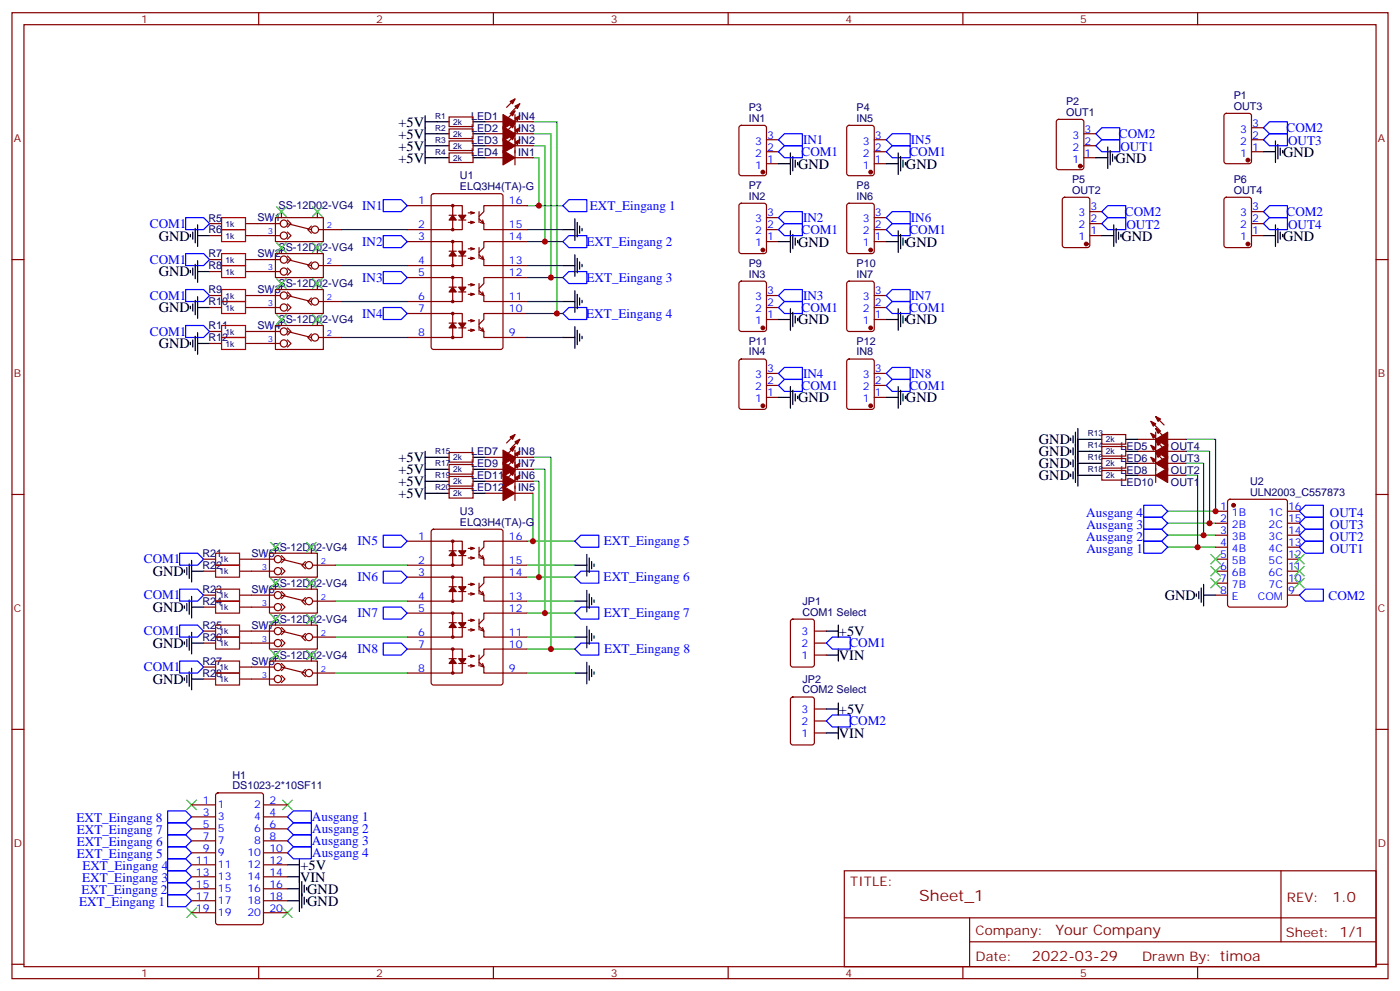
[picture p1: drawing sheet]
<svg xmlns="http://www.w3.org/2000/svg" width="412mm" height="292mm" viewBox="0 0 412 292" stroke-linecap="round" stroke-linejoin="round" font-family="sans-serif">
<g fill="none" stroke="#870000" stroke-width=".35">
<path d="M3.5 3.7h405.4v284.4h-405.4zM7.1 7.3h398.2v277.3h-398.2zM76.2 3.7v3.6M145.3 3.7v3.6M214.5 3.7v3.6M283.6 3.7v3.6M352.8 3.7v3.6M132.3 34.4h7v2.9h-7zM132.3 38h7v2.8h-7zM142.9 39.4h5.3M142.9 35.8h5.3M151.7 39.4h5.3"/>
<path d="M151.7 39.7l-2.5 2.5M151.7 33.7v14.8M151.7 36.2l-2.5 2.5M151.7 32.7l-2.5 2.4M151.7 35.8h5.3M151.7 29.1l-2.5 2.5M153.1 37.6l-2.5 2.5M153.1 34.1l-2.5 2.4M153.1 30.6l-2.5 2.4M217.9 37.1l.5-.2h6.7l.6 .4 .1 13.7-.5 .7h-6.9l-.7-.4v-13.7zM249.6 37.1l.5-.2h6.7l.7 .4v13.7l-.4 .7h-7l-.6-.4-.1-13.7zM311.4 35.3l.5-.2h6.7l.6 .5 .1 13.6-.5 .7-6.9 .1-.7-.5-.1-13.7z"/>
<path d="M319.3 39.4h3.5M360.8 33.6l.4-.2h6.7l.7 .4 .1 13.7-.5 .6-7 .1-.6-.5-.1-13.6zM368.7 37.6h3.5M127.2 57.2l.5-.2h19.8l.6 .4 .1 44.8-.5 .6-20 .1-.6-.5-.1-44.7zM132.3 41.5h7v2.8h-7zM132.3 45h7v2.8h-7zM142.9 46.4h5.3M142.9 42.9h5.3M151.7 46.4h5.3M151.7 42.9h5.3M153.1 41.1l-2.5 2.5M225.8 48.2h3.5"/>
<path d="M225.8 44.7h3.5M225.8 41.1h3.5M257.5 48.2h3.6M257.5 44.7h3.6M257.5 41.1h3.6M313.1 58.3l.5-.2h6.7l.7 .4v13.7l-.4 .6-7 .1-.6-.5-.1-13.6zM319.3 46.4h3.5M319.3 42.9h3.5M360.8 58.3l.4-.2h6.7l.7 .4 .1 13.7-.5 .6-7 .1-.6-.5-.1-13.6zM368.7 44.7h3.5M368.7 41.1h3.5M3.5 76.4h3.6"/>
<path d="M61.7 76.4h3.6M61.7 69.4h3.6M61.7 65.8h3.6M61.7 79.9h3.6M72.3 76.4h10.2M72.3 69.4h10.2M72.3 65.8h10.2M72.3 79.9h10.2M81.1 74.6h14.1v7.1h-14.1zM81.1 64.1h14.1v7h-14.1zM82.9 62.3v1.8M82.9 72.9v1.7"/>
<path d="M84.7 75.4l1 1-1 1.1M84.7 78.9l1 1-1 1.1M84.7 64.8l1 1-1 1.1M84.7 68.3l1 1.1-1 1M84.7 76.4l7 1.8M84.7 65.8l7 1.8M91.7 77.1l-1 1.1 1 1M91.7 66.5l-1 1.1 1 1.1M93.5 62.3v1.8M93.5 72.9v1.7M93.8 67.6h6.7M93.8 78.2h6.7"/>
<path d="M119.9 60.5h13.4v7.1h-13.4M119.9 71.1h13.4v7.1h-13.4M132.3 63.4h2.1M132.3 73.9h2.1M133.3 60.5h2.9v7.1h-2.9M133.3 71.1h2.9v7.1h-2.9M135.1 64.8h2.1M135.1 75.4h2.1M138.6 62.3l1.1 .4h-1.8M138.6 65.1l1.1 .4h-1.8M138.6 72.9l1.1 .3h-1.8M138.6 75.7l1.1 .4h-1.8"/>
<path d="M139.7 62.7l-1.1 .3M139.7 65.5l-1.1 .3M139.7 73.2l-1.1 .4M139.7 76.1l-1.1 .3M141.1 64.4l1.4 1.4-.3-1M141.1 75l1.4 1.4-.3-1M141.1 62.3v3.2M141.1 72.9v3.2M141.5 65.5l1 .3v1.8h12.7M141.5 76.1l1 .3v1.8h12.7M155.2 60.5h-12.7v1.8l-1.4 1.4M155.2 71.1h-12.7v1.8l-1.4 1.4"/>
<path d="M217.9 60l.5-.2h6.7l.6 .5 .1 13.6-.5 .7h-6.9l-.7-.4v-13.7zM225.8 71.1h3.5M225.8 67.6h3.5M225.8 64.1h3.5M249.6 60l.5-.2h6.7l.7 .5v13.6l-.4 .7h-7l-.6-.4-.1-13.7zM257.5 71.1h3.6M257.5 67.6h3.6M257.5 64.1h3.6M321 69.4h3.6M321 65.8h3.6M321 62.3h3.6M368.7 69.4h3.5"/>
<path d="M368.7 65.8h3.5M368.7 62.3h3.5M405.3 76.4h3.6M61.7 90.5h3.6M61.7 87h3.6M61.7 97.6h3.6M72.3 90.5h10.2M72.3 87h10.2M72.3 97.6h10.2M81.1 95.8h14.1v7.1h-14.1zM81.1 85.2h14.1v7.1h-14.1zM82.9 83.5v1.7"/>
<path d="M82.9 94.1v1.7M84.7 96.5l1 1.1-1 1M84.7 85.9l1 1.1-1 1.1M84.7 89.5l1 1-1 1.1M84.7 97.6l7 1.7M84.7 87l7 1.8M91.7 98.3l-1 1 1 1.1M91.7 87.7l-1 1.1 1 1M93.5 83.5v1.7M93.5 94.1v1.7M93.8 99.3h6.7M93.8 88.8h6.7"/>
<path d="M119.9 81.7h13.4v7.1h-13.4M119.9 92.3h13.4v7h-13.4M132.3 84.5h2.1M132.3 95.1h2.1M133.3 81.7h2.9v7.1h-2.9M133.3 92.3h2.9v7h-2.9M135.1 85.9h2.1M135.1 96.5h2.1M138.6 83.5l1.1 .3h-1.8M138.6 86.3l1.1 .3h-1.8M138.6 94.1l1.1 .3h-1.8M138.6 96.9l1.1 .3h-1.8"/>
<path d="M139.7 83.8l-1.1 .4M139.7 86.6l-1.1 .4M139.7 94.4l-1.1 .4M139.7 97.2l-1.1 .4M141.1 85.6l1.4 1.4-.3-1.1M141.1 96.2l1.4 1.4-.3-1.1M141.1 83.5v3.1M141.1 94.1v3.1M141.5 86.6l1 .4v1.8h12.7M141.5 97.2l1 .4v1.7h12.7M155.2 81.7h-12.7v1.8l-1.4 1.4M155.2 92.3h-12.7v1.8l-1.4 1.4"/>
<path d="M217.9 83l.5-.2h6.7l.6 .4 .1 13.7-.5 .6-6.9 .1-.7-.5v-13.6zM225.8 94.1h3.5M225.8 90.5h3.5M225.8 87h3.5M249.6 83l.5-.2h6.7l.7 .4v13.7l-.4 .6-7 .1-.6-.5-.1-13.6zM257.5 94.1h3.6M257.5 90.5h3.6M257.5 87h3.6M61.7 101.1h3.6M72.3 101.1h10.2M84.7 100l1 1.1-1 1.1M217.9 105.9l.5-.2h6.7l.6 .4 .1 13.7-.5 .7h-6.9l-.7-.5v-13.6z"/>
<path d="M225.8 117h3.5M225.8 113.5h3.5M225.8 109.9h3.5M249.6 105.9l.5-.2h6.7l.7 .4v13.7l-.4 .7h-7l-.6-.5-.1-13.6zM257.5 117h3.6M257.5 113.5h3.6M257.5 109.9h3.6M132.3 133.2h7v2.8h-7zM132.3 136.7h7v2.9h-7zM142.9 134.6h5.3M142.9 138.1h5.3M151.7 132.5v14.8"/>
<path d="M151.7 134.6h5.3M151.7 127.9l-2.5 2.5M151.7 138.1h5.3M151.7 131.4l-2.5 2.5M151.7 135l-2.5 2.4M151.7 138.5l-2.5 2.5M153.1 129.3l-2.5 2.5M153.1 132.9l-2.5 2.4M153.1 136.4l-2.5 2.5M153.1 139.9l-2.5 2.5M324.6 127.9h7v2.8h-7zM324.6 131.4h7v2.9h-7z"/>
<path d="M324.6 135h7v2.8h-7zM324.6 138.5h7v2.8h-7zM335.1 139.9h5.3M335.1 136.4h5.3M335.1 132.9h5.3M335.1 129.3h5.3M339 134.6l2.5 2.5M339 131.1l2.5 2.5M339 127.6l2.5 2.4M339 124l2.5 2.5M340.4 133.2l2.5 2.5M340.4 127.2v14.8"/>
<path d="M340.4 129.7l2.5 2.5M340.4 126.2l2.5 2.4M340.4 122.6l2.5 2.5M344 139.9h5.2M344 136.4h5.2M344 132.9h5.2M344 129.3h5.2M3.5 145.6h3.6M119.9 159.3h13.4v7.1h-13.4M127.2 156l.5-.2h19.8l.6 .4 .1 44.7-.5 .7h-20l-.6-.4-.1-44.7zM132.3 140.3h7v2.8h-7zM132.3 143.8h7v2.8h-7z"/>
<path d="M133.3 159.3h2.9v7.1h-2.9M142.9 141.7h5.3M142.9 145.2h5.3M151.7 141.7h5.3M151.7 145.2h5.3M155.2 159.3h-12.7v1.8l-1.4 1.4M358.1 150.5h3.5M358.1 154h3.5M358.1 157.6h3.5M361.8 147.2l.5-.2h16.2l.7 .4v30.6l-.4 .7h-16.5l-.6-.4-.1-30.6zM379.2 150.5h3.6M379.2 154h3.6"/>
<path d="M379.2 157.6h3.6M405.3 145.6h3.6M60 164.6h3.5M60 168.1h3.5M60 175.2h3.5M60 178.7h3.5M70.6 164.6h10.2M70.6 168.1h10.2M70.6 175.2h10.2M70.6 178.7h10.2M79.4 173.4h14.1v7.1h-14.1zM79.4 162.8h14.1v7.1h-14.1z"/>
<path d="M81.1 161.1v1.7M81.1 171.7v1.7M82.9 174.1l1.1 1.1-1.1 1M82.9 177.7l1.1 1-1.1 1.1M82.9 163.5l1.1 1.1-1.1 1.1M82.9 167.1l1.1 1-1.1 1.1M82.9 175.2l7.1 1.8M82.9 164.6l7.1 1.8M90 175.9l-1.1 1.1 1.1 1M90 165.3l-1.1 1.1 1.1 1M91.7 161.1v1.7M91.7 171.7v1.7"/>
<path d="M92.1 177h6.7M92.1 166.4h6.7M119.9 169.9h13.4v7.1h-13.4M132.3 162.1h2.1M132.3 172.7h2.1M133.3 169.9h2.9v7.1h-2.9M135.1 163.5h2.1M135.1 174.1h2.1M138.6 161.1l1.1 .3h-1.8M138.6 163.9l1.1 .4h-1.8M138.6 171.7l1.1 .3h-1.8M138.6 174.5l1.1 .3h-1.8"/>
<path d="M139.7 161.4l-1.1 .4M139.7 164.3l-1.1 .3M139.7 172l-1.1 .4M139.7 174.8l-1.1 .4M141.1 163.2l1.4 1.4-.3-1.1M141.1 173.8l1.4 1.4-.3-1.1M141.1 161.1v3.2M141.1 171.7v3.1M141.5 164.3l1 .3v1.8h12.7M141.5 174.8l1 .4v1.8h12.7M155.2 169.9h-12.7v1.8l-1.4 1.4M358.1 161.1h3.5"/>
<path d="M358.1 164.6h3.5M358.1 168.1h3.5M358.1 171.7h3.5M358.1 175.2h3.5M379.2 161.1h3.6M379.2 164.6h3.6M379.2 168.1h3.6M379.2 171.7h3.6M379.2 175.2h3.6M60 185.8h3.5M60 189.3h3.5M60 196.4h3.5"/>
<path d="M60 199.9h3.5M70.6 185.8h10.2M70.6 189.3h10.2M70.6 196.4h10.2M70.6 199.9h10.2M79.4 194.6h14.1v7h-14.1zM79.4 184h14.1v7.1h-14.1zM81.1 182.2v1.8M81.1 192.8v1.8M82.9 195.3l1.1 1.1-1.1 1M82.9 198.8l1.1 1.1-1.1 1M82.9 184.7l1.1 1.1-1.1 1"/>
<path d="M82.9 188.2l1.1 1.1-1.1 1.1M82.9 196.4l7.1 1.7M82.9 185.8l7.1 1.7M90 197.1l-1.1 1 1.1 1.1M90 186.5l-1.1 1 1.1 1.1M91.7 182.2v1.8M91.7 192.8v1.8M92.1 198.1h6.7M92.1 187.5h6.7M119.9 180.5h13.4v7h-13.4M119.9 191.1h13.4v7h-13.4M132.3 183.3h2.1"/>
<path d="M132.3 193.9h2.1M133.3 180.5h2.9v7h-2.9M133.3 191.1h2.9v7h-2.9M135.1 184.7h2.1M135.1 195.3h2.1M138.6 182.2l1.1 .4h-1.8M138.6 185.1l1.1 .3h-1.8M138.6 192.8l1.1 .4h-1.8M138.6 195.7l1.1 .3h-1.8M139.7 182.6l-1.1 .4M139.7 185.4l-1.1 .4M139.7 193.2l-1.1 .3"/>
<path d="M139.7 196l-1.1 .4M141.1 184.4l1.4 1.4-.3-1.1M141.1 194.9l1.4 1.5-.3-1.1M141.1 182.2v3.2M141.1 192.8v3.2M141.5 185.4l1 .4v1.7h12.7M141.5 196l1 .4v1.7h12.7M155.2 180.5h-12.7v1.7l-1.4 1.5M155.2 191.1h-12.7v1.7l-1.4 1.4M233.1 182.5l.4-.3h5.7l.6 .5 .1 13-.5 .6-5.9 .1-.6-.5-.1-12.9zM239.9 185.8h3.5M239.9 192.8h3.5"/>
<path d="M239.9 189.3h3.5M3.5 214.7h3.6M233.1 205.4l.4-.2h5.7l.6 .4 .1 13-.5 .6-5.9 .1-.6-.5-.1-12.9zM239.9 208.7h3.5M239.9 215.8h3.5M239.9 212.2h3.5M405.3 214.7h3.6M56.4 236.9h7.1M63.7 233.6l.5-.2h12.7l.7 .4v37.7l-.5 .6-12.9 .1-.6-.5-.1-37.6zM77.6 236.9h7.1M56.4 240.5h7.1M56.4 244h7.1"/>
<path d="M56.4 247.5h7.1M56.4 251h7.1M56.4 254.6h7.1M56.4 258.1h7.1M77.6 240.5h7.1M77.6 244h7.1M77.6 247.5h7.1M77.6 251h7.1M77.6 254.6h7.1M77.6 258.1h7.1M248.7 256.3h156.6v28.3h-156.6zM377.3 256.4v20.8"/>
<path d="M56.4 261.6h7.1M56.4 265.1h7.1M56.4 268.7h7.1M77.6 261.6h7.1M77.6 265.1h7.1M77.6 268.7h7.1M248.7 270.2h156.5M285.6 277.2h119.6M285.6 270.2v14.1M3.5 283.8h3.6M76.2 284.6v3.5M145.3 284.6v3.5"/>
<path d="M214.5 284.6v3.5M283.6 284.6v3.5M352.8 284.6v3.5M405.3 283.8h3.6"/>
<circle cx="83.6" cy="65.8" r="1.06"/>
<circle cx="83.6" cy="79.9" r="1.06"/>
<circle cx="83.6" cy="69.4" r="1.06"/>
<circle cx="83.6" cy="76.4" r="1.06"/>
<circle cx="92.8" cy="67.6" r="1.06"/>
<circle cx="92.8" cy="78.2" r="1.06"/>
<circle cx="133.4" cy="67.6" r=".35"/>
<circle cx="133.4" cy="78.2" r=".35"/>
<circle cx="133.4" cy="60.5" r=".35"/>
<circle cx="133.4" cy="71.1" r=".35"/>
<circle cx="83.6" cy="87" r="1.06"/>
<circle cx="83.6" cy="97.6" r="1.06"/>
<circle cx="83.6" cy="90.5" r="1.06"/>
<circle cx="92.8" cy="88.8" r="1.06"/>
<circle cx="92.8" cy="99.3" r="1.06"/>
<circle cx="133.4" cy="99.3" r=".35"/>
<circle cx="133.4" cy="92.3" r=".35"/>
<circle cx="133.4" cy="81.7" r=".35"/>
<circle cx="133.4" cy="88.8" r=".35"/>
<circle cx="83.6" cy="101.1" r="1.06"/>
<circle cx="133.4" cy="159.3" r=".35"/>
<circle cx="81.8" cy="175.2" r="1.06"/>
<circle cx="81.8" cy="178.7" r="1.06"/>
<circle cx="81.8" cy="164.6" r="1.06"/>
<circle cx="81.8" cy="168.1" r="1.06"/>
<circle cx="91" cy="166.4" r="1.06"/>
<circle cx="91" cy="177" r="1.06"/>
<circle cx="133.4" cy="166.4" r=".35"/>
<circle cx="133.4" cy="177" r=".35"/>
<circle cx="133.4" cy="169.9" r=".35"/>
<circle cx="81.8" cy="185.8" r="1.06"/>
<circle cx="81.8" cy="199.9" r="1.06"/>
<circle cx="81.8" cy="189.3" r="1.06"/>
<circle cx="81.8" cy="196.4" r="1.06"/>
<circle cx="91" cy="198.1" r="1.06"/>
<circle cx="91" cy="187.5" r="1.06"/>
<circle cx="133.4" cy="180.5" r=".35"/>
<circle cx="133.4" cy="198.1" r=".35"/>
<circle cx="133.4" cy="187.5" r=".35"/>
<circle cx="133.4" cy="191.1" r=".35"/>
</g>
<g fill="#870000" stroke="#870000" stroke-width=".35">
<path d="M340.4 139.9l3.6-2.1v4.2z"/>
<path d="M339 134.6l1.4 .7-.7 .7z"/>
<path d="M340.4 133.2l1.4 .7-.7 .7z"/>
<path d="M340.4 136.4l3.6-2.1v4.2z"/>
<path d="M339 131.1l1.4 .7-.7 .7z"/>
<path d="M340.4 129.7l1.4 .7-.7 .7z"/>
<path d="M340.4 132.9l3.6-2.2v4.3z"/>
<path d="M339 127.6l1.4 .7-.7 .7z"/>
<path d="M340.4 126.2l1.4 .7-.7 .7z"/>
<path d="M340.4 129.3l3.6-2.1v4.2z"/>
<path d="M339 124l1.4 .7-.7 .7z"/>
<path d="M340.4 122.6l1.4 .7-.7 .7z"/>
<path d="M148.2 44.3l3.5 2.1-3.5 2.1z"/>
<path d="M151.7 41.8l1.4-.7-.7 1.4z"/>
<path d="M150.3 40.4l1.4-.7-.7 1.4z"/>
<path d="M148.2 40.8l3.5 2.1-3.5 2.1z"/>
<path d="M151.7 38.3l1.4-.7-.7 1.4z"/>
<path d="M150.3 36.9l1.4-.7-.7 1.4z"/>
<path d="M148.2 37.3l3.5 2.1-3.5 2.1z"/>
<path d="M151.7 34.8l1.4-.7-.7 1.4z"/>
<path d="M150.3 33.4l1.4-.7-.7 1.4z"/>
<path d="M148.2 33.7l3.5 2.1-3.5 2.2z"/>
<path d="M151.7 31.3l1.4-.7-.7 1.4z"/>
<path d="M150.3 29.8l1.4-.7-.7 1.5z"/>
<path d="M148.2 132.5l3.5 2.1-3.5 2.1z"/>
<path d="M151.7 130l1.4-.7-.7 1.4z"/>
<path d="M150.3 128.6l1.4-.7-.7 1.4z"/>
<path d="M148.2 136l3.5 2.1-3.5 2.2z"/>
<path d="M151.7 133.6l1.4-.7-.7 1.4z"/>
<path d="M150.3 132.2l1.4-.8-.7 1.5z"/>
<path d="M148.2 139.6l3.5 2.1-3.5 2.1z"/>
<path d="M151.7 137.1l1.4-.7-.7 1.4z"/>
<path d="M150.3 135.7l1.4-.7-.7 1.4z"/>
<path d="M148.2 143.1l3.5 2.1-3.5 2.1z"/>
<path d="M151.7 140.6l1.4-.7-.7 1.4z"/>
<path d="M150.3 139.2l1.4-.7-.7 1.4z"/>
<path d="M133.3 162.1l1.1 1.4h-2.1z"/>
<path d="M135.1 162.1h2.1l-1 1.4z"/>
<path d="M133.3 172.7l1.1 1.4h-2.1z"/>
<path d="M135.1 172.7h2.1l-1 1.4z"/>
<path d="M133.3 183.3l1.1 1.4h-2.1z"/>
<path d="M135.1 183.3h2.1l-1 1.4z"/>
<path d="M133.3 193.9l1.1 1.4h-2.1z"/>
<path d="M135.1 193.9h2.1l-1 1.4z"/>
<path d="M133.3 63.4l1.1 1.4h-2.1z"/>
<path d="M135.1 63.4h2.1l-1 1.4z"/>
<path d="M133.3 73.9l1.1 1.5h-2.1z"/>
<path d="M135.1 73.9h2.1l-1 1.5z"/>
<path d="M133.3 84.5l1.1 1.4h-2.1z"/>
<path d="M135.1 84.5h2.1l-1 1.4z"/>
<path d="M133.3 95.1l1.1 1.4h-2.1z"/>
<path d="M135.1 95.1h2.1l-1 1.4z"/>
<circle cx="256.5" cy="119.5" r=".53"/>
<circle cx="256.5" cy="96.5" r=".53"/>
<circle cx="256.5" cy="73.6" r=".53"/>
<circle cx="256.5" cy="50.7" r=".53"/>
<circle cx="224.7" cy="119.5" r=".53"/>
<circle cx="224.7" cy="96.5" r=".53"/>
<circle cx="224.7" cy="73.6" r=".53"/>
<circle cx="224.7" cy="50.7" r=".53"/>
<circle cx="367.6" cy="71.8" r=".53"/>
<circle cx="367.6" cy="47.1" r=".53"/>
<circle cx="320" cy="71.8" r=".53"/>
<circle cx="318.2" cy="48.9" r=".53"/>
<circle cx="363.4" cy="148.7" r=".53"/>
</g>
<g fill="none" stroke="#000" stroke-width=".35">
<path d="M125.2 34.1v14.1M125.2 39.4h7.1M125.2 35.8h7.1M139.3 39.4h3.6M139.3 35.8h3.6M125.2 46.4h7.1M125.2 42.9h7.1M139.3 46.4h3.6M139.3 42.9h3.6M229.3 48.2h3.5M232.8 45v6.4M233.5 46.1v4.2"/>
<path d="M234.2 47.1v2.1M234.9 47.8v.7M261.1 48.2h3.5M264.6 45v6.4M265.3 46.1v4.2M266 47.1v2.1M266.7 47.8v.7M322.8 46.4h3.5M326.3 43.3v6.3M327 44.3v4.2M327.7 45.4v2.1M328.4 46.1v.7"/>
<path d="M372.2 44.7h3.5M375.7 41.5v6.3M376.4 42.5v4.3M377.1 43.6v2.1M377.8 44.3v.7M56.1 69v.7M56.1 79.6v.7M56.8 68.3v2.1M56.8 78.9v2.1M57.5 67.2v4.3M57.5 77.8v4.3M58.2 69.4h3.5"/>
<path d="M58.2 66.2v6.3M58.2 76.8v6.3M58.2 79.9h3.5M165.8 67.6h3.5M165.8 78.2h3.5M169.3 64.4v6.4M169.3 75v6.4M170 65.5v4.2M170 76.1v4.2M170.7 66.5v2.2M170.7 77.1v2.1M171.4 67.2v.7"/>
<path d="M171.4 77.8v.7M229.3 71.1h3.5M232.8 67.9v6.4M233.5 69v4.2M234.2 70.1v2.1M234.9 70.8v.7M261.1 71.1h3.5M264.6 67.9v6.4M265.3 69v4.2M266 70.1v2.1M266.7 70.8v.7M324.6 69.4h3.5"/>
<path d="M328.1 66.2v6.3M328.8 67.2v4.3M329.5 68.3v2.1M330.2 69v.7M372.2 69.4h3.5M375.7 66.2v6.3M376.4 67.2v4.3M377.1 68.3v2.1M377.8 69v.7M56.1 90.2v.7M56.8 89.5v2.1M57.5 88.4v4.2"/>
<path d="M57.5 99v4.2M58.2 87.3v6.4M58.2 97.9v6.4M58.2 90.5h3.5M165.8 88.8h3.5M165.8 99.3h3.5M169.3 85.6v6.3M169.3 96.2v6.3M170 86.6v4.3M170 97.2v4.3M170.7 87.7v2.1M170.7 98.3v2.1"/>
<path d="M171.4 88.4v.7M171.4 99v.7M229.3 94.1h3.5M232.8 90.9v6.3M233.5 91.9v4.3M234.2 93v2.1M234.9 93.7v.7M261.1 94.1h3.5M264.6 90.9v6.3M265.3 91.9v4.3M266 93v2.1M266.7 93.7v.7"/>
<path d="M56.1 100.8v.7M56.8 100v2.2M58.2 101.1h3.5M229.3 117h3.5M232.8 113.8v6.4M233.5 114.9v4.2M234.2 115.9v2.1M234.9 116.6v.7M261.1 117h3.5M264.6 113.8v6.4M265.3 114.9v4.2M266 115.9v2.1"/>
<path d="M266.7 116.6v.7M125.2 132.9v14.1M125.2 138.1h7.1M125.2 134.6h7.1M139.3 138.1h3.6M139.3 134.6h3.6M315.4 129v.7M315.4 132.5v.7M315.4 136v.7M315.4 139.6v.7M316.1 128.3v2.1M316.1 131.8v2.1"/>
<path d="M316.1 135.3v2.1M316.1 138.9v2.1M316.8 127.2v14.8M317.5 129.3h7.1M317.5 126.2v16.9M317.5 132.9h7.1M317.5 136.4h7.1M317.5 139.9h7.1M331.6 129.3h3.5M331.6 132.9h3.5M331.6 136.4h3.5M331.6 139.9h3.5"/>
<path d="M125.2 145.2h7.1M125.2 141.7h7.1M139.3 145.2h3.6M139.3 141.7h3.6M54.3 167.8v.7M54.3 178.4v.7M55 167.1v2.1M55 177.7v2.1M55.7 166v4.3M55.7 176.6v4.2M56.4 165v6.3M56.4 175.5v6.4"/>
<path d="M56.4 178.7h3.6M56.4 168.1h3.6M169.3 177h3.6M169.3 166.4h3.6M172.9 163.2v6.3M172.9 173.8v6.3M173.6 164.3v4.2M173.6 174.8v4.3M174.3 165.3v2.1M174.3 175.9v2.1M175 166v.7M175 176.6v.7"/>
<path d="M352.4 174.8v.7M353.1 174.1v2.1M353.8 173.1v4.2M354.5 175.2h3.6M354.5 172v6.4M54.3 188.9v.8M54.3 199.5v.7M55 188.2v2.2M55 198.8v2.1M55.7 187.2v4.2M55.7 197.8v4.2M56.4 199.9h3.6"/>
<path d="M56.4 186.1v6.4M56.4 196.7v6.4M56.4 189.3h3.6M169.3 198.1h3.6M169.3 187.5h3.6M172.9 184.4v6.3M172.9 194.9v6.4M173.6 185.4v4.3M173.6 196v4.2M174.3 186.5v2.1M174.3 197.1v2.1M175 187.2v.7"/>
<path d="M175 197.8v.7M243.4 192.8h3.5M243.4 185.8h3.5M246.9 184v3.5M246.9 191.1v3.5M243.4 208.7h3.5M243.4 215.8h3.5M246.9 206.9v3.6M246.9 214v3.5M84.7 254.6h3.5M84.7 258.1h3.5M88.2 252.8v15.5"/>
<path d="M88.9 259.5v7.8M84.7 261.6h3.5M84.7 265.1h3.5M89.6 260.6v2.1M89.6 264.1v2.1M90.3 261.3v.7M90.3 264.8v.7"/>
</g>
<g fill="none" stroke="#00f" stroke-width=".35">
<path d="M262.8 39.4h5.3v3.5h-5.3l-1.7-1.8zM322.8 39.4l1.8-1.8h5.2v3.5h-5.2zM372.2 37.6l1.7-1.8h5.3v3.6h-5.3zM373.9 39.4h5.3v3.5h-5.3l-1.7-1.8zM112.9 58.8h5.3l1.7 1.7-1.7 1.8h-5.3zM167.6 58.8h5.3v3.5h-5.3l-1.8-1.8zM229.3 41.1l1.8-1.7h5.3v3.5h-5.3zM229.3 44.7l1.8-1.8h5.3v3.5h-5.3zM262.8 42.9h5.3v3.5h-5.3l-1.7-1.7zM324.6 41.1h5.2v3.6h-5.2l-1.8-1.8zM54.7 64.1h5.3l1.7 1.7-1.7 1.8h-5.3zM54.7 74.6h5.3l1.7 1.8-1.7 1.8h-5.3z"/>
<path d="M112.9 79.9h5.3l1.7 1.8-1.7 1.8h-5.3zM112.9 69.4h5.3l1.7 1.7-1.7 1.8h-5.3zM167.6 79.9h5.3v3.6h-5.3l-1.8-1.8zM167.6 69.4h5.3v3.5h-5.3l-1.8-1.8zM229.3 64.1l1.8-1.8h5.3v3.5h-5.3zM229.3 67.6l1.8-1.8h5.3v3.6h-5.3zM261.1 64.1l1.7-1.8h5.3v3.5h-5.3zM262.8 65.8h5.3v3.6h-5.3l-1.7-1.8zM324.6 62.3l1.7-1.8h5.3v3.6h-5.3zM326.3 64.1h5.3v3.5h-5.3l-1.7-1.8zM372.2 62.3l1.7-1.8h5.3v3.6h-5.3zM373.9 64.1h5.3v3.5h-5.3l-1.7-1.8z"/>
<path d="M54.7 85.2h5.3l1.7 1.8-1.7 1.8h-5.3zM54.7 95.8h5.3l1.7 1.8-1.7 1.7h-5.3zM112.9 90.5h5.3l1.7 1.8-1.7 1.8h-5.3zM167.6 90.5h5.3v3.6h-5.3l-1.8-1.8zM229.3 90.5l1.8-1.7h5.3v3.5h-5.3zM229.3 87l1.8-1.8h5.3v3.6h-5.3zM261.1 87l1.7-1.8h5.3v3.6h-5.3zM262.8 88.8h5.3v3.5h-5.3l-1.7-1.8zM229.3 113.5l1.8-1.8h5.3v3.5h-5.3zM229.3 109.9l1.8-1.7h5.3v3.5h-5.3zM261.1 109.9l1.7-1.7h5.3v3.5h-5.3zM262.8 111.7h5.3v3.5h-5.3l-1.7-1.7z"/>
<path d="M112.9 157.6h5.3l1.7 1.7-1.7 1.8h-5.3zM171.1 157.6h5.3v3.5h-5.3l-1.8-1.8zM336.9 159.3h5.3l1.8 1.8-1.8 1.7h-5.3zM336.9 155.8h5.3l1.8 1.8-1.8 1.7h-5.3zM336.9 152.3h5.3l1.8 1.7-1.8 1.8h-5.3zM336.9 148.7h5.3l1.8 1.8-1.8 1.8h-5.3zM384.5 159.3h5.3v3.5h-5.3l-1.7-1.7zM384.5 155.8h5.3v3.5h-5.3l-1.7-1.7zM384.5 152.3h5.3v3.5h-5.3l-1.7-1.8zM384.5 148.7h5.3v3.6h-5.3l-1.7-1.8zM52.9 173.4h5.3l1.8 1.8-1.8 1.8h-5.3zM52.9 162.8h5.3l1.8 1.8-1.8 1.8h-5.3z"/>
<path d="M112.9 168.1h5.3l1.7 1.8-1.7 1.8h-5.3zM112.9 178.7h5.3l1.7 1.8-1.7 1.7h-5.3zM171.1 178.7h5.3v3.5h-5.3l-1.8-1.7zM171.1 168.1h5.3v3.6h-5.3l-1.8-1.8zM384.5 173.4h5.3v3.6h-5.3l-1.7-1.8zM52.9 194.6h5.3l1.8 1.8-1.8 1.7h-5.3zM52.9 184h5.3l1.8 1.8-1.8 1.7h-5.3zM112.9 189.3h5.3l1.7 1.8-1.7 1.7h-5.3zM171.1 189.3h5.3v3.5h-5.3l-1.8-1.7zM243.4 189.3l1.8-1.8h5.3v3.6h-5.3zM245.2 210.5h5.3v3.5h-5.3l-1.8-1.8zM49.4 238.7h5.3l1.7 1.8-1.7 1.7h-5.3z"/>
<path d="M86.4 238.7h5.3v3.5h-5.3l-1.7-1.7zM49.4 259.9h5.3l1.7 1.7-1.7 1.8h-5.3zM49.4 256.3h5.3l1.7 1.8-1.7 1.8h-5.3zM49.4 252.8h5.3l1.7 1.8-1.7 1.7h-5.3zM49.4 249.3h5.3l1.7 1.7-1.7 1.8h-5.3zM49.4 245.7h5.3l1.7 1.8-1.7 1.8h-5.3zM49.4 242.2h5.3l1.7 1.8-1.7 1.7h-5.3zM86.4 245.7h5.3v3.6h-5.3l-1.7-1.8zM86.4 249.3h5.3v3.5h-5.3l-1.7-1.8zM86.4 242.2h5.3v3.5h-5.3l-1.7-1.7zM49.4 263.4h5.3l1.7 1.7-1.7 1.8h-5.3z"/>
</g>
<g fill="none" stroke="#008700" stroke-width=".35">
<path d="M157 39.4h5.3v42.3M157 35.8h7v56.5M157 46.4h1.7v14.1h-3.5M157 42.9h3.5v28.2M100.5 67.6h19.4M100.5 78.2h19.4M155.2 67.6h10.6M155.2 71.1h10.6M155.2 78.2h10.6M158.7 60.5h7.1M100.5 88.8h19.4M100.5 99.3h19.4"/>
<path d="M155.2 81.7h10.6M155.2 88.8h10.6M155.2 92.3h10.6M155.2 99.3h10.6M157 134.6h5.3v56.5M157 138.1h3.5v42.4M349.2 129.3h8.9v21.2h-14.1M349.2 132.9h7.1v21.1M349.2 136.4h5.3v21.2M349.2 139.9h3.6v21.2M157 141.7h1.7v28.2M157 145.2v14.1h-1.8"/>
<path d="M157 159.3h12.3M344 157.6h14.1M344 154h14.1M98.8 166.4h21.1M98.8 177h21.1M155.2 166.4h14.1M155.2 169.9h14.1M155.2 177h14.1M344 161.1h14.1M98.8 187.5h21.1M98.8 198.1h21.1M155.2 180.5h14.1"/>
<path d="M155.2 187.5h14.1M155.2 191.1h14.1M155.2 198.1h14.1"/>
</g>
<g fill="none" stroke="#3c3" stroke-width=".35">
<path d="M81.5 60.9l2.8 2.8M81.5 71.5l2.8 2.8M84.3 60.9l-2.8 2.8M84.3 71.5l-2.8 2.8M92.1 71.5l2.8 2.8M92.1 60.9l2.8 2.8M94.9 60.9l-2.8 2.8M94.9 71.5l-2.8 2.8M81.5 82.1l2.8 2.8M81.5 92.6l2.8 2.9M84.3 82.1l-2.8 2.8M84.3 92.6l-2.8 2.9"/>
<path d="M92.1 82.1l2.8 2.8M92.1 92.6l2.8 2.9M94.9 82.1l-2.8 2.8M94.9 92.6l-2.8 2.9M79.7 159.7l2.8 2.8M82.5 159.7l-2.8 2.8M90.3 159.7l2.8 2.8M93.1 159.7l-2.8 2.8M79.7 170.3l2.8 2.8M82.5 170.3l-2.8 2.8M90.3 170.3l2.8 2.8M93.1 170.3l-2.8 2.8"/>
<path d="M356.7 170.3l2.8 2.8M356.7 163.2l2.8 2.8M356.7 166.7l2.8 2.8M359.5 170.3l-2.8 2.8M359.5 163.2l-2.8 2.8M359.5 166.7l-2.8 2.8M381.4 170.3l2.8 2.8M381.4 163.2l2.8 2.8M381.4 166.7l2.8 2.8M384.2 170.3l-2.8 2.8M384.2 163.2l-2.8 2.8M384.2 166.7l-2.8 2.8"/>
<path d="M79.7 180.8l2.8 2.9M79.7 191.4l2.8 2.8M82.5 180.8l-2.8 2.9M82.5 191.4l-2.8 2.8M90.3 180.8l2.8 2.9M90.3 191.4l2.8 2.8M93.1 180.8l-2.8 2.9M93.1 191.4l-2.8 2.8M55 235.5l2.9 2.8M57.9 235.5l-2.9 2.8M83.3 235.5l2.8 2.8M86.1 235.5l-2.8 2.8"/>
<path d="M55 267.3l2.9 2.8M57.9 267.3l-2.9 2.8M83.3 267.3l2.8 2.8M86.1 267.3l-2.8 2.8"/>
</g>
<g fill="none" stroke="#a10000" stroke-width=".35">
<path d="M65.3 64.1h7v3.5h-7zM65.3 67.6h7v3.5h-7zM65.3 74.6h7v3.6h-7zM65.3 78.2h7v3.5h-7zM65.3 85.2h7v3.6h-7zM65.3 88.8h7v3.5h-7zM65.3 95.8h7v3.5h-7zM65.3 99.3h7v3.6h-7zM63.5 162.8h7.1v3.6h-7.1zM63.5 166.4h7.1v3.5h-7.1zM63.5 173.4h7.1v3.6h-7.1zM63.5 177h7.1v3.5h-7.1z"/>
<path d="M63.5 184h7.1v3.5h-7.1zM63.5 187.5h7.1v3.6h-7.1zM63.5 194.6h7.1v3.5h-7.1zM63.5 198.1h7.1v3.5h-7.1z"/>
</g>
<g fill="#c00">
<circle cx="358.1" cy="150.5" r=".88"/>
<circle cx="356.3" cy="154" r=".88"/>
<circle cx="354.5" cy="157.6" r=".88"/>
<circle cx="352.8" cy="161.1" r=".88"/>
<circle cx="158.8" cy="60.5" r=".88"/>
<circle cx="160.5" cy="71.1" r=".88"/>
<circle cx="162.3" cy="81.7" r=".88"/>
<circle cx="164" cy="92.3" r=".88"/>
<circle cx="157" cy="159.3" r=".88"/>
<circle cx="158.8" cy="169.9" r=".88"/>
<circle cx="160.5" cy="180.5" r=".88"/>
<circle cx="162.3" cy="191.1" r=".88"/>
</g>
<text font-size="4.6" fill="#800" x="270.8" y="265.4">Sheet_1</text>
<g font-size="4.2">
<text x="117.4" y="40.8">+5V</text>
<text x="117.4" y="37.3">+5V</text>
<text x="117.4" y="47.8">+5V</text>
<text x="117.4" y="44.3">+5V</text>
<text x="328.6" y="47.9">GND</text>
<text x="378" y="46.1">GND</text>
<text x="235.1" y="49.6">GND</text>
<text x="266.9" y="49.6">GND</text>
<text x="46.8" y="70.8">GND</text>
<text x="330.4" y="70.8">GND</text>
<text x="378" y="70.8">GND</text>
<text x="235.1" y="72.6">GND</text>
<text x="266.9" y="72.6">GND</text>
<text x="46.8" y="81.4">GND</text>
<text x="46.8" y="92">GND</text>
<text x="235.1" y="95.5">GND</text>
<text x="266.9" y="95.5">GND</text>
<text x="46.8" y="102.5">GND</text>
<text x="235.1" y="118.4">GND</text>
<text x="266.9" y="118.4">GND</text>
<text x="306" y="130.8">GND</text>
<text x="117.4" y="136">+5V</text>
<text x="306" y="134.3">GND</text>
<text x="306" y="137.8">GND</text>
<text x="117.4" y="143.1">+5V</text>
<text x="117.4" y="139.6">+5V</text>
<text x="306" y="141.4">GND</text>
<text x="117.4" y="146.6">+5V</text>
<text x="45" y="169.6">GND</text>
<text x="343.1" y="176.6">GND</text>
<text x="45" y="180.2">GND</text>
<text x="45" y="190.7">GND</text>
<text x="247.1" y="187.2">+5V</text>
<text x="247.1" y="194.2">VIN</text>
<text x="45" y="201.3">GND</text>
<text x="247.1" y="210.1">+5V</text>
<text x="247.1" y="217.2">VIN</text>
<text x="88.5" y="256">+5V</text>
<text x="88.4" y="259.5">VIN</text>
<text x="90.5" y="263.1">GND</text>
<text x="90.5" y="266.6">GND</text>
</g>
<g font-size="4.2" fill="#800">
<text x="392.5" y="265.6">1.0</text>
<text x="310.9" y="275.2">Your Company</text>
<text x="304" y="283">2022-03-29</text>
</g>
<g font-size="3.9" fill="#00f">
<text x="329.6" y="40.6">COM2</text>
<text x="379" y="38.9">COM2</text>
<text x="236.1" y="45.9">COM1</text>
<text x="236.5" y="42.4">IN1</text>
<text x="267.9" y="45.9">COM1</text>
<text x="268.3" y="42.4">IN5</text>
<text x="330.1" y="44.5">OUT1</text>
<text x="379.4" y="42.7">OUT3</text>
<text x="106.7" y="61.8">IN1</text>
<text x="173.8" y="61.8">EXT_Eingang 1</text>
<text x="236.5" y="65.3">IN2</text>
<text x="268.3" y="65.3">IN6</text>
<text x="331.4" y="63.6">COM2</text>
<text x="379" y="63.6">COM2</text>
<text x="44.2" y="67">COM1</text>
<text x="236.1" y="68.9">COM1</text>
<text x="267.9" y="68.9">COM1</text>
<text x="331.8" y="67.4">OUT2</text>
<text x="379.4" y="67.4">OUT4</text>
<text x="44.2" y="77.6">COM1</text>
<text x="106.7" y="72.4">IN2</text>
<text x="172.8" y="72.4">EXT_Eingang 2</text>
<text x="106.7" y="83">IN3</text>
<text x="172.8" y="83.1">EXT_Eingang 3</text>
<text x="44.2" y="88.2">COM1</text>
<text x="236.5" y="88.3">IN3</text>
<text x="268.3" y="88.3">IN7</text>
<text x="106.7" y="93.5">IN4</text>
<text x="172.7" y="93.7">EXT_Eingang 4</text>
<text x="236.1" y="91.8">COM1</text>
<text x="267.9" y="91.8">COM1</text>
<text x="44.2" y="98.8">COM1</text>
<text x="236.5" y="111.2">IN4</text>
<text x="268.3" y="111.2">IN8</text>
<text x="236.1" y="114.7">COM1</text>
<text x="267.9" y="114.7">COM1</text>
<text x="320" y="152.1">Ausgang 4</text>
<text x="320" y="155.6">Ausgang 3</text>
<text x="391.8" y="152.1">OUT4</text>
<text x="391.8" y="155.6">OUT3</text>
<text x="105.3" y="160.6">IN5</text>
<text x="177.9" y="160.6">EXT_Eingang 5</text>
<text x="320" y="159.1">Ausgang 2</text>
<text x="391.8" y="159.1">OUT2</text>
<text x="42.4" y="165.8">COM1</text>
<text x="320" y="162.7">Ausgang 1</text>
<text x="391.8" y="162.7">OUT1</text>
<text x="105.3" y="171.2">IN6</text>
<text x="177.8" y="171.2">EXT_Eingang 6</text>
<text x="42.4" y="176.4">COM1</text>
<text x="391.4" y="176.5">COM2</text>
<text x="105.3" y="181.7">IN7</text>
<text x="177.9" y="181.7">EXT_Eingang 7</text>
<text x="42.4" y="187">COM1</text>
<text x="250.2" y="190.6">COM1</text>
<text x="42.4" y="197.6">COM1</text>
<text x="105.3" y="192.3">IN8</text>
<text x="177.9" y="192.3">EXT_Eingang 8</text>
<text x="250.2" y="213.5">COM2</text>
<text x="22.5" y="242.1">EXT_Eingang 8</text>
<text x="22.6" y="245.6">EXT_Eingang 7</text>
<text x="91.9" y="241.7">Ausgang 1</text>
<text x="92" y="245.2">Ausgang 2</text>
<text x="22.6" y="249.1">EXT_Eingang 6</text>
<text x="91.9" y="248.7">Ausgang 3</text>
<text x="22.6" y="252.6">EXT_Eingang 5</text>
<text x="24.3" y="256.1">EXT_Eingang 4</text>
<text x="92" y="252.3">Ausgang 4</text>
<text x="24" y="263.1">EXT_Eingang 2</text>
<text x="24.2" y="259.7">EXT_Eingang 3</text>
<text x="23.3" y="266.7">EXT_Eingang 1</text>
</g>
<g font-size="3.9" fill="#800">
<text x="250.5" y="260.9">TITLE:</text>
<text x="379.1" y="265.6">REV:</text>
<text x="287.4" y="275.1">Company:</text>
<text x="378.7" y="275.7">Sheet: 1/1</text>
<text x="287.4" y="282.8">Date:</text>
<text x="336.4" y="282.9">Drawn By: timoa</text>
</g>
<g font-size="3.2" fill="#800">
<text x="41.6" y="6.7">1</text>
<text x="110.8" y="6.7">2</text>
<text x="179.9" y="6.7">3</text>
<text x="249.1" y="6.7">4</text>
<text x="318.2" y="6.7">5</text>
<text x="4.1" y="41.8">A</text>
<text x="405.9" y="41.8">A</text>
<text x="4.1" y="111">B</text>
<text x="405.9" y="111">B</text>
<text x="4.1" y="180.1">C</text>
<text x="405.9" y="180.1">C</text>
<text x="4.1" y="249.3">D</text>
<text x="405.9" y="249.3">D</text>
<text x="41.6" y="287.5">1</text>
<text x="110.8" y="287.5">2</text>
<text x="179.9" y="287.5">3</text>
<text x="249.1" y="287.5">4</text>
<text x="318.2" y="287.5">5</text>
</g>
<g font-size="3.2" fill="#000080">
<text x="363.4" y="29.1">P1</text>
<text x="138.8" y="35.3">LED1</text>
<text x="152.7" y="35.3">IN4</text>
<text x="220.5" y="35.8">IN1</text>
<text x="220.5" y="32.7">P3</text>
<text x="252.3" y="35.8">IN5</text>
<text x="252.3" y="32.7">P4</text>
<text x="314" y="34.1">OUT1</text>
<text x="314" y="30.9">P2</text>
<text x="363.4" y="32.3">OUT3</text>
<text x="138.8" y="38.8">LED2</text>
<text x="152.7" y="38.8">IN3</text>
<text x="138.8" y="45.8">LED4</text>
<text x="138.8" y="42.3">LED3</text>
<text x="152.7" y="45.8">IN1</text>
<text x="152.7" y="42.3">IN2</text>
<text x="135.5" y="52.8">U1</text>
<text x="315.8" y="53.8">P5</text>
<text x="363.4" y="53.8">P6</text>
<text x="135.5" y="56">ELQ3H4(TA)-G</text>
<text x="220.5" y="58.8">IN2</text>
<text x="220.5" y="55.6">P7</text>
<text x="252.3" y="58.8">IN6</text>
<text x="252.3" y="55.6">P8</text>
<text x="315.8" y="57">OUT2</text>
<text x="363.4" y="57">OUT4</text>
<text x="61.4" y="65.2">R5</text>
<text x="75.8" y="65.2">SW1</text>
<text x="82.1" y="61.7">SS-12D02-VG4</text>
<text x="61.4" y="68.7">R6</text>
<text x="61.4" y="75.8">R7</text>
<text x="75.8" y="75.8">SW2</text>
<text x="82.1" y="74">SS-12D02-VG4</text>
<text x="61.4" y="79.3">R8</text>
<text x="220.5" y="81.7">IN3</text>
<text x="220.5" y="78.5">P9</text>
<text x="252.3" y="81.7">IN7</text>
<text x="252.3" y="78.5">P10</text>
<text x="61.4" y="86.4">R9</text>
<text x="61.4" y="89.9">R10</text>
<text x="75.8" y="86.3">SW3</text>
<text x="82.1" y="84.6">SS-12D02-VG4</text>
<text x="82.1" y="95.2">SS-12D02-VG4</text>
<text x="61.4" y="97">R11</text>
<text x="61.4" y="100.5">R12</text>
<text x="75.8" y="96.9">SW4</text>
<text x="220.5" y="101.5">P11</text>
<text x="252.3" y="101.5">P12</text>
<text x="220.5" y="104.6">IN4</text>
<text x="252.3" y="104.6">IN8</text>
<text x="138.8" y="134">LED7</text>
<text x="138.8" y="137.6">LED9</text>
<text x="152.7" y="134">IN8</text>
<text x="152.7" y="137.6">IN7</text>
<text x="330.1" y="135.9">LED6</text>
<text x="330.1" y="132.4">LED5</text>
<text x="344.9" y="135.9">OUT3</text>
<text x="344.9" y="132.4">OUT4</text>
<text x="138.8" y="141.1">LED11</text>
<text x="152.7" y="141.1">IN6</text>
<text x="330.1" y="143">LED10</text>
<text x="330.1" y="139.4">LED8</text>
<text x="344.9" y="143">OUT1</text>
<text x="344.9" y="139.4">OUT2</text>
<text x="368.2" y="142.7">U2</text>
<text x="138.8" y="144.6">LED12</text>
<text x="152.7" y="144.6">IN5</text>
<text x="368.2" y="145.9">ULN2003_C557873</text>
<text x="135.5" y="154.7">ELQ3H4(TA)-G</text>
<text x="135.5" y="151.6">U3</text>
<text x="59.6" y="164">R21</text>
<text x="59.6" y="167.5">R22</text>
<text x="74" y="164">SW5</text>
<text x="80.3" y="162.2">SS-12D02-VG4</text>
<text x="80.3" y="172.8">SS-12D02-VG4</text>
<text x="59.6" y="174.6">R23</text>
<text x="59.6" y="178.1">R24</text>
<text x="74" y="174.5">SW6</text>
<text x="236.4" y="178.1">JP1</text>
<text x="59.6" y="185.1">R25</text>
<text x="74" y="185.1">SW7</text>
<text x="80.3" y="183.4">SS-12D02-VG4</text>
<text x="236.4" y="181.2">COM1 Select</text>
<text x="59.6" y="188.7">R26</text>
<text x="59.6" y="195.7">R27</text>
<text x="74" y="195.7">SW8</text>
<text x="80.3" y="193.9">SS-12D02-VG4</text>
<text x="59.6" y="199.3">R28</text>
<text x="236.4" y="201">JP2</text>
<text x="236.4" y="204.1">COM2 Select</text>
<text x="68.4" y="232.3">DS1023-2*10SF11</text>
<text x="68.5" y="229.2">H1</text>
</g>
<g font-size="3.2" fill="#00f">
<text x="226" y="40.8">3</text>
<text x="257.7" y="40.8">3</text>
<text x="315.9" y="40.8">3</text>
<text x="319.4" y="39">3</text>
<text x="365.3" y="39">3</text>
<text x="368.8" y="40.8">2</text>
<text x="368.8" y="37.3">3</text>
<text x="222.5" y="46.1">2</text>
<text x="222.5" y="42.5">3</text>
<text x="226" y="47.8">1</text>
<text x="226" y="44.3">2</text>
<text x="254.2" y="46.1">2</text>
<text x="254.2" y="42.5">3</text>
<text x="257.7" y="47.8">1</text>
<text x="257.7" y="44.3">2</text>
<text x="315.9" y="47.8">1</text>
<text x="315.9" y="44.3">2</text>
<text x="319.4" y="46.1">1</text>
<text x="319.4" y="42.5">2</text>
<text x="365.3" y="46.1">1</text>
<text x="365.3" y="42.5">2</text>
<text x="368.8" y="44.3">1</text>
<text x="222.5" y="49.6">1</text>
<text x="254.2" y="49.6">1</text>
<text x="123.2" y="60.2">1</text>
<text x="149.9" y="60.2">16</text>
<text x="222.5" y="65.5">3</text>
<text x="226" y="63.7">3</text>
<text x="254.2" y="65.5">3</text>
<text x="257.7" y="63.7">3</text>
<text x="317.7" y="63.7">3</text>
<text x="321.2" y="65.5">2</text>
<text x="321.2" y="61.9">3</text>
<text x="365.3" y="63.7">3</text>
<text x="368.8" y="65.5">2</text>
<text x="368.8" y="61.9">3</text>
<text x="123.2" y="67.2">2</text>
<text x="123.2" y="70.8">3</text>
<text x="149.9" y="70.8">14</text>
<text x="149.9" y="67.2">15</text>
<text x="222.5" y="69">2</text>
<text x="226" y="70.8">1</text>
<text x="226" y="67.2">2</text>
<text x="254.2" y="69">2</text>
<text x="257.7" y="70.8">1</text>
<text x="257.7" y="67.2">2</text>
<text x="317.7" y="70.8">1</text>
<text x="317.7" y="67.2">2</text>
<text x="321.2" y="69">1</text>
<text x="365.3" y="70.8">1</text>
<text x="365.3" y="67.2">2</text>
<text x="368.8" y="69">1</text>
<text x="123.2" y="77.8">4</text>
<text x="149.9" y="77.8">13</text>
<text x="222.5" y="72.5">1</text>
<text x="254.2" y="72.5">1</text>
<text x="123.2" y="81.4">5</text>
<text x="149.9" y="81.4">12</text>
<text x="123.2" y="88.4">6</text>
<text x="149.9" y="88.4">11</text>
<text x="222.5" y="88.4">3</text>
<text x="226" y="86.6">3</text>
<text x="254.2" y="88.4">3</text>
<text x="257.7" y="86.6">3</text>
<text x="123.2" y="91.9">7</text>
<text x="149.9" y="91.9">10</text>
<text x="222.5" y="95.5">1</text>
<text x="222.5" y="91.9">2</text>
<text x="226" y="93.7">1</text>
<text x="226" y="90.2">2</text>
<text x="254.2" y="95.5">1</text>
<text x="254.2" y="91.9">2</text>
<text x="257.7" y="93.7">1</text>
<text x="257.7" y="90.2">2</text>
<text x="123.2" y="99">8</text>
<text x="149.9" y="99">9</text>
<text x="222.5" y="111.3">3</text>
<text x="226" y="113.1">2</text>
<text x="226" y="109.6">3</text>
<text x="254.2" y="111.3">3</text>
<text x="257.7" y="113.1">2</text>
<text x="257.7" y="109.6">3</text>
<text x="222.5" y="118.4">1</text>
<text x="222.5" y="114.9">2</text>
<text x="226" y="116.6">1</text>
<text x="254.2" y="118.4">1</text>
<text x="254.2" y="114.9">2</text>
<text x="257.7" y="116.6">1</text>
<text x="359.4" y="150.1">1</text>
<text x="359.4" y="153.7">2</text>
<text x="362.9" y="151.9">1B</text>
<text x="362.9" y="155.4">2B</text>
<text x="373.7" y="155.4">2C</text>
<text x="373.7" y="151.9">1C</text>
<text x="379.4" y="153.7">15</text>
<text x="379.4" y="150.1">16</text>
<text x="123.2" y="159">1</text>
<text x="149.9" y="159">16</text>
<text x="359.4" y="157.2">3</text>
<text x="359.4" y="160.7">4</text>
<text x="362.9" y="159">3B</text>
<text x="373.7" y="159">3C</text>
<text x="379.4" y="160.7">13</text>
<text x="379.4" y="157.2">14</text>
<text x="123.2" y="166">2</text>
<text x="149.9" y="166">15</text>
<text x="359.4" y="164.3">5</text>
<text x="359.4" y="167.8">6</text>
<text x="362.9" y="162.5">4B</text>
<text x="362.9" y="166">5B</text>
<text x="373.7" y="166">5C</text>
<text x="373.7" y="162.5">4C</text>
<text x="379.4" y="167.8">11</text>
<text x="379.4" y="164.3">12</text>
<text x="123.2" y="169.5">3</text>
<text x="149.9" y="169.5">14</text>
<text x="359.4" y="171.3">7</text>
<text x="362.9" y="169.5">6B</text>
<text x="362.9" y="173.1">7B</text>
<text x="373.7" y="173.1">7C</text>
<text x="373.7" y="169.5">6C</text>
<text x="379.4" y="171.3">10</text>
<text x="123.2" y="176.6">4</text>
<text x="149.9" y="176.6">13</text>
<text x="359.4" y="174.8">8</text>
<text x="362.9" y="176.6">E</text>
<text x="370.5" y="176.6">COM</text>
<text x="379.4" y="174.8">9</text>
<text x="123.2" y="180.1">5</text>
<text x="149.9" y="180.1">12</text>
<text x="123.2" y="187.2">6</text>
<text x="123.2" y="190.7">7</text>
<text x="149.9" y="190.7">10</text>
<text x="149.9" y="187.2">11</text>
<text x="236.1" y="186.8">3</text>
<text x="236.1" y="190.4">2</text>
<text x="123.2" y="197.8">8</text>
<text x="149.9" y="197.8">9</text>
<text x="236.1" y="193.9">1</text>
<text x="236.1" y="209.8">3</text>
<text x="236.1" y="213.3">2</text>
<text x="236.1" y="216.8">1</text>
<text x="59.7" y="236.6">1</text>
<text x="64.2" y="238">1</text>
<text x="74.9" y="238">2</text>
<text x="79.4" y="236.6">2</text>
<text x="59.7" y="240.1">3</text>
<text x="59.7" y="243.6">5</text>
<text x="64.2" y="241.5">3</text>
<text x="64.2" y="245">5</text>
<text x="74.9" y="241.5">4</text>
<text x="74.9" y="245">6</text>
<text x="79.4" y="240.1">4</text>
<text x="79.4" y="243.6">6</text>
<text x="59.7" y="247.2">7</text>
<text x="59.7" y="250.7">9</text>
<text x="64.2" y="248.6">7</text>
<text x="74.9" y="248.6">8</text>
<text x="79.4" y="247.2">8</text>
<text x="79.4" y="250.7">10</text>
<text x="57.7" y="254.2">11</text>
<text x="57.7" y="257.7">13</text>
<text x="64.2" y="252.1">9</text>
<text x="64.2" y="255.6">11</text>
<text x="72.9" y="252.1">10</text>
<text x="72.9" y="255.6">12</text>
<text x="79.4" y="254.2">12</text>
<text x="79.4" y="257.7">14</text>
<text x="57.7" y="261.3">15</text>
<text x="64.2" y="259.2">13</text>
<text x="64.2" y="262.7">15</text>
<text x="72.9" y="259.2">14</text>
<text x="72.9" y="262.7">16</text>
<text x="79.4" y="261.3">16</text>
<text x="57.7" y="264.8">17</text>
<text x="57.7" y="268.3">19</text>
<text x="64.2" y="266.2">17</text>
<text x="64.2" y="269.7">19</text>
<text x="72.9" y="266.2">18</text>
<text x="72.9" y="269.7">20</text>
<text x="79.4" y="264.8">18</text>
<text x="79.4" y="268.3">20</text>
</g>
<g font-size="2.5" fill="#000080">
<text x="128.2" y="35">R1</text>
<text x="128.2" y="38.5">R2</text>
<text x="133.5" y="36.7">2k</text>
<text x="133.5" y="40.3">2k</text>
<text x="128.2" y="42">R3</text>
<text x="128.2" y="45.6">R4</text>
<text x="133.5" y="43.8">2k</text>
<text x="133.5" y="47.3">2k</text>
<text x="66.5" y="66.7">1k</text>
<text x="66.5" y="70.3">1k</text>
<text x="66.5" y="77.3">1k</text>
<text x="66.5" y="80.8">1k</text>
<text x="66.5" y="87.9">1k</text>
<text x="66.5" y="91.4">1k</text>
<text x="66.5" y="98.5">1k</text>
<text x="66.5" y="102">1k</text>
<text x="320.4" y="128.5">R13</text>
<text x="320.4" y="132">R14</text>
<text x="325.8" y="130.2">2k</text>
<text x="128.2" y="133.8">R15</text>
<text x="128.2" y="137.3">R17</text>
<text x="133.5" y="135.5">2k</text>
<text x="320.4" y="135.5">R16</text>
<text x="325.8" y="133.8">2k</text>
<text x="325.8" y="137.3">2k</text>
<text x="128.2" y="140.8">R19</text>
<text x="133.5" y="139">2k</text>
<text x="133.5" y="142.6">2k</text>
<text x="320.4" y="139">R18</text>
<text x="325.8" y="140.8">2k</text>
<text x="128.2" y="144.3">R20</text>
<text x="133.5" y="146.1">2k</text>
<text x="64.7" y="165.5">1k</text>
<text x="64.7" y="169">1k</text>
<text x="64.7" y="176.1">1k</text>
<text x="64.7" y="179.6">1k</text>
<text x="64.7" y="186.7">1k</text>
<text x="64.7" y="190.2">1k</text>
<text x="64.7" y="197.3">1k</text>
<text x="64.7" y="200.8">1k</text>
</g>
<g font-size="2.5" fill="#00f">
<text x="78.9" y="65.5">1</text>
<text x="78.9" y="69">3</text>
<text x="96.3" y="67.2">2</text>
<text x="78.9" y="76.1">1</text>
<text x="96.3" y="77.8">2</text>
<text x="78.9" y="79.6">3</text>
<text x="78.9" y="86.6">1</text>
<text x="96.3" y="88.4">2</text>
<text x="78.9" y="90.2">3</text>
<text x="78.9" y="97.2">1</text>
<text x="78.9" y="100.8">3</text>
<text x="96.3" y="99">2</text>
<text x="77.1" y="164.3">1</text>
<text x="77.1" y="167.8">3</text>
<text x="94.5" y="166">2</text>
<text x="77.1" y="174.8">1</text>
<text x="77.1" y="178.4">3</text>
<text x="94.5" y="176.6">2</text>
<text x="77.1" y="185.4">1</text>
<text x="77.1" y="188.9">3</text>
<text x="94.5" y="187.2">2</text>
<text x="77.1" y="196">1</text>
<text x="94.5" y="197.8">2</text>
<text x="77.1" y="199.5">3</text>
</g>
</svg>
